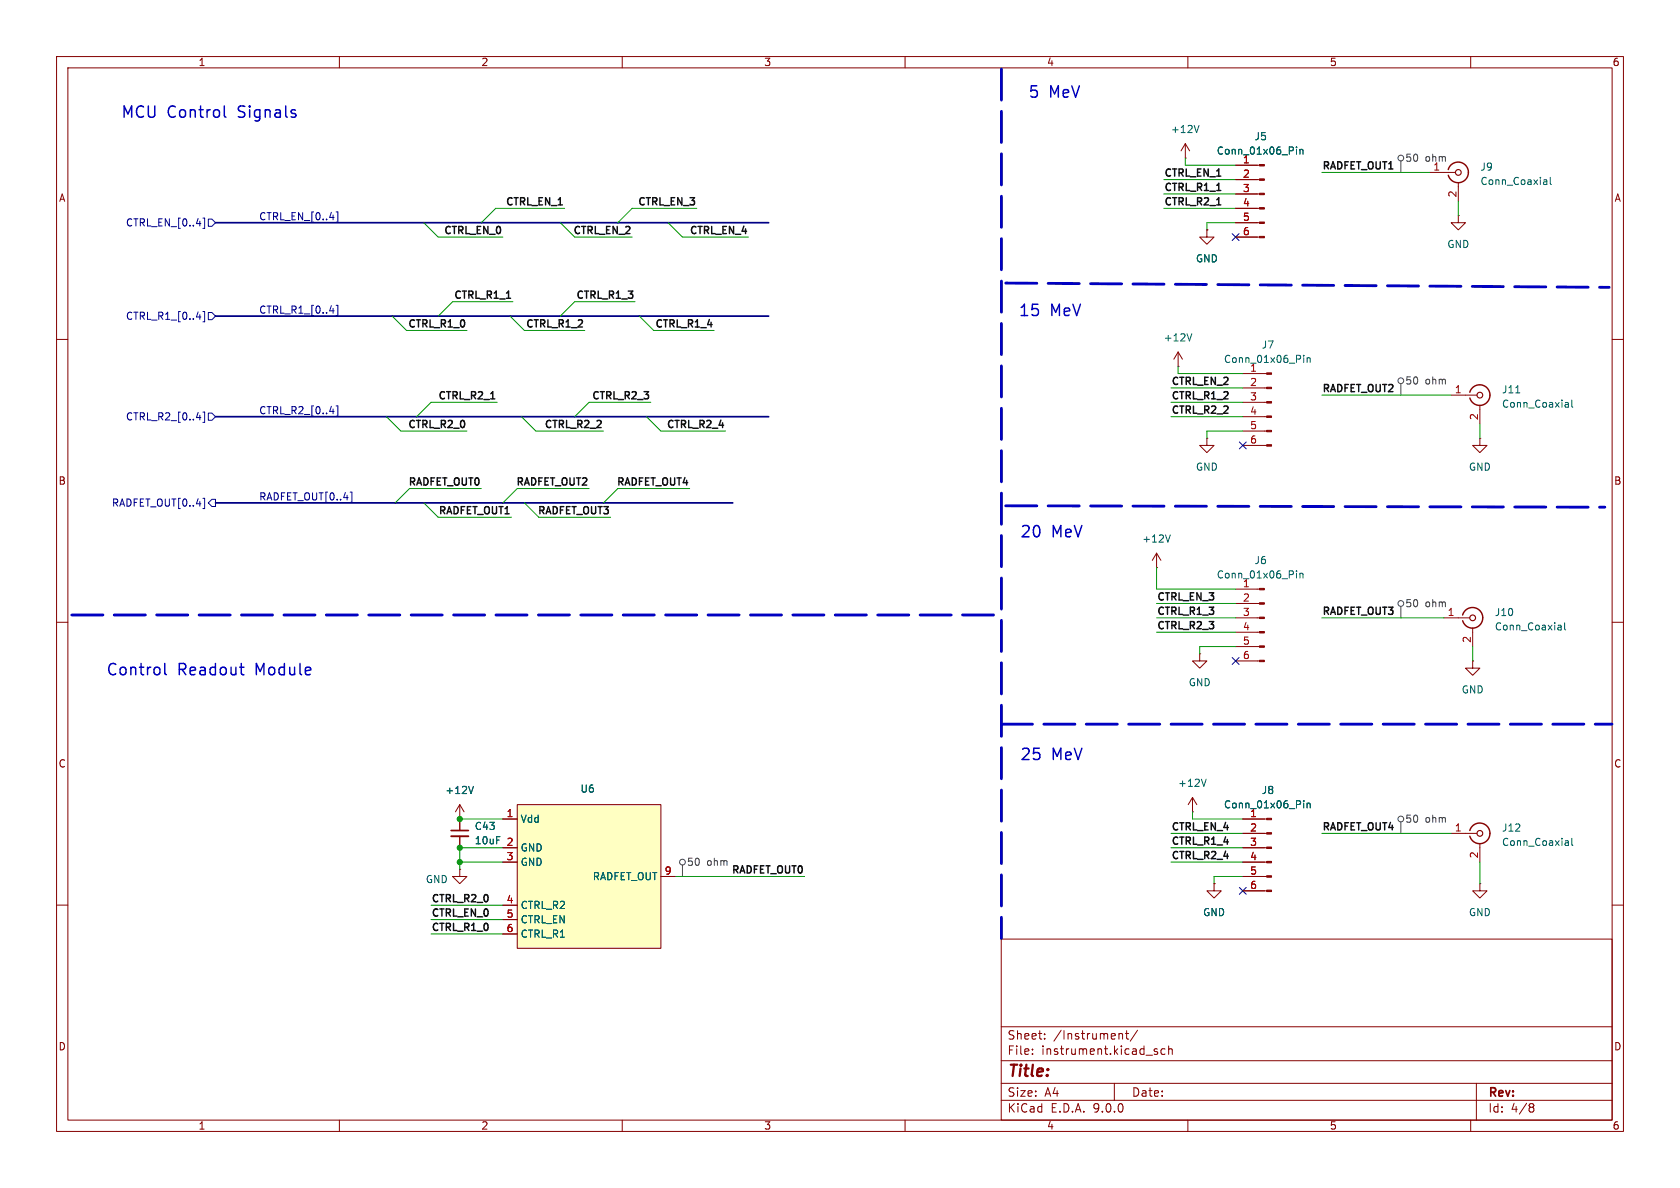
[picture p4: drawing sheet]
<svg xmlns="http://www.w3.org/2000/svg" width="297mm" height="210mm" viewBox="0 0 297 210" stroke-linecap="round" stroke-linejoin="round" font-family="sans-serif">
<g fill="none" stroke="#840000" stroke-width=".18">
<path d="M10 10h277v190h-277zM12 12h273v186h-273zM60 10v2M110 10v2M160 10v2M210 10v2M260 10v2M10 60h2M285 60h2M10 110h2M285 110h2M10 160h2"/>
<path d="M177 166h108v32h-108zM285 160h2M60 198v2M110 198v2M160 198v2M177 194.5h108M177 191.5h108M177 187.5h108M177 181.5h108M182.5 186.3v.1M182.5 185.5v.1M184.7 183.6v.1"/>
<path d="M184.7 182.8v.1M197 191.5v3M197.9 182.8h.5l.1 .9M199 182.7h.5M199.2 182.2v1.3l.3 .2M201.1 182.1l-1.3 2M204.2 185.9l.4 .1 .1 .2-.2 .2h-.3M204.2 185.4l.4 .1M206 185.5l-.5-.1-.3 .3v.4l.2 .2h.6M206.6 185.5l.2-.1 .4 .1v.9M206.6 184.9v1.5M210 198v2"/>
<path d="M260 198v2M261 191.5v6.5M270.6 195.1l.4 .1 .2 .2-.3 .3M270.6 195.7h.3M270.9 195.7l.2 .2 .1 .4-.2 .2-.4 .1"/>
</g>
<path d="M91.4 142.2h25.4v25.4h-25.4z" fill="#ffffc2"/>
<g fill="none" stroke="#840000" stroke-width=".18">
<path d="M209.5 27.9h.1M209.5 25.4l-.7 1.3M209.5 25.4l.8 1.3M209.5 25.4v2.5M218.4 29.2h4.3M218.4 31.8h4.3M218.4 34.3h4.3M218.4 36.8h4.3M218.4 39.4h4.3M252.7 30.5h4.6M257.8 38.1v1.3h1.3l-1.3 1.2-1.3-1.2h1.3M257.8 38.1h.1"/>
<path d="M257.8 32.3v3.3M213.4 40.6v1.3h1.2l-1.2 1.3-1.3-1.3h1.3M213.4 40.6h.1M218.4 41.9h4.3M208.3 64.8h.1M208.3 62.2l-.8 1.3M208.3 62.2l.7 1.3M208.3 62.2v2.6M213.4 77.5v1.2h1.2l-1.2 1.3-1.3-1.3h1.3M213.4 77.5h.1M219.7 66h4.2M219.7 68.6h4.2"/>
<path d="M219.7 71.1h4.2M219.7 73.7h4.2M219.7 76.2h4.2M219.7 78.7h4.2M256.5 69.9h4.6M261.6 77.5v1.2h1.3l-1.3 1.3-1.3-1.3h1.3M261.6 77.5h.1M261.6 71.6v3.3M204.5 97.8l-.8 1.3M204.5 97.8l.7 1.3M204.5 97.8v2.5M204.5 100.3h.1"/>
<path d="M212.1 115.6v1.2h1.3l-1.3 1.3-1.3-1.3h1.3M212.1 115.6h.1M218.4 104.1h4.3M218.4 106.7h4.3M218.4 109.2h4.3M218.4 111.8h4.3M218.4 114.3h4.3M218.4 116.8h4.3M255.3 109.2h4.5M260.3 116.8v1.3h1.3l-1.3 1.3-1.2-1.3h1.2M260.3 116.8h.1M260.3 111v3.3"/>
<path d="M81.3 144.8h.1M81.3 153.7v1.2h1.2l-1.2 1.3-1.3-1.3h1.3M81.3 153.7h.1M81.3 142.2l-.8 1.3M81.3 142.2l.7 1.3M81.3 142.2v4.6M81.3 147.8v2.1M88.9 144.8h2.5M88.9 149.9h2.5M88.9 152.4h2.5M91.4 142.2h25.4v25.4h-25.4zM116.8 154.9h2.6"/>
<path d="M210.8 143.5h.1M210.8 141l-.7 1.2M210.8 141l.8 1.2M210.8 141v2.5M214.6 156.2v1.3h1.3l-1.3 1.3-1.2-1.3h1.2M214.6 156.2h.1M219.7 144.8h4.2M219.7 149.9h4.2M219.7 152.4h4.2M219.7 154.9h4.2M219.7 147.3h4.2M219.7 157.5h4.2"/>
<path d="M256.5 147.3h4.6M261.6 156.2v1.3h1.3l-1.3 1.3-1.3-1.3h1.3M261.6 156.2h.1M261.6 149.1v3.3M88.9 160h2.5M88.9 162.6h2.5M88.9 165.1h2.5"/>
</g>
<g fill="#840000" stroke="#840000" stroke-width=".18">
<path d="M222.7 104h.8v.3h-.8z"/>
<path d="M222.7 106.6h.8v.2h-.8z"/>
<path d="M222.7 109.1h.8v.2h-.8z"/>
<path d="M222.7 111.6h.8v.3h-.8z"/>
<path d="M222.7 114.2h.8v.2h-.8z"/>
<path d="M222.7 116.7h.8v.3h-.8z"/>
<path d="M223.9 65.9h.9v.3h-.9z"/>
<path d="M223.9 68.5h.9v.2h-.9z"/>
<path d="M223.9 71h.9v.2h-.9z"/>
<path d="M223.9 73.5h.9v.3h-.9z"/>
<path d="M223.9 76.1h.9v.2h-.9z"/>
<path d="M223.9 78.6h.9v.3h-.9z"/>
<path d="M222.7 29.1h.8v.2h-.8z"/>
<path d="M222.7 31.6h.8v.3h-.8z"/>
<path d="M222.7 34.2h.8v.2h-.8z"/>
<path d="M222.7 36.7h.8v.3h-.8z"/>
<path d="M222.7 39.2h.8v.3h-.8z"/>
<path d="M222.7 41.8h.8v.2h-.8z"/>
<path d="M223.9 144.7h.9v.2h-.9z"/>
<path d="M223.9 147.2h.9v.2h-.9z"/>
<path d="M223.9 149.7h.9v.3h-.9z"/>
<path d="M223.9 152.3h.9v.2h-.9z"/>
<path d="M223.9 154.8h.9v.3h-.9z"/>
<path d="M223.9 157.4h.9v.2h-.9z"/>
</g>
<g fill="none" stroke="#006464" stroke-width=".18">
<path d="M212 22.2l-.5 1.2M229.2 26v.1M229.2 26.4v.8M229.8 26.4v.8M229.8 26.5l.2-.1 .3 .1 .1 .7M273 31.8h.3l.2 .2v.6M273.5 32.6h-.5M273.5 32.1h-.5M274.1 31.4v1l.1 .2M210.7 59l-.4 1.3M230.5 62.8v.1M230.5 63.2v.9"/>
<path d="M231.1 63.2v.9M231.1 63.4l.2-.2 .3 .1v.8M268 69.5h.7M276.8 71.1h.3l.2 .2v.7M277.3 71.9l-.5 .1M277.3 71.4l-.5 .1M277.9 70.7v1.1l.2 .2M206.9 94.6l-.4 1.2M229.2 100.9v.1M229.2 101.3v.9M229.8 101.3v.9M229.8 101.5l.2-.2 .3 .1 .1 .8"/>
<path d="M275.6 110.5h.2l.2 .2v.7M276 111.3l-.4 .1M276 110.8l-.4 .1M276.6 110.1v1.1l.2 .2M83.7 139l-.4 1.3M213.2 137.7l-.4 1.3M230.5 141.5v.2M230.5 142v.8M231.1 142v.8M231.1 142.1l.2-.1h.3v.8M276.8 148.6h.3l.2 .2v.7M277.3 149.4l-.5 .1"/>
<path d="M277.3 148.9l-.5 .1M277.9 148.2v1.1l.2 .2"/>
</g>
<path d="M256 30a1.82 1.82 0 0 1 2-1.3 1.82 1.82 0 0 1 1.6 1.8M259.6 30.5a1.81 1.81 0 0 1-1.6 1.8 1.81 1.81 0 0 1-2-1.3M259.8 69.3a1.81 1.81 0 0 1 2.8-1 1.81 1.81 0 0 1 .1 3 1.81 1.81 0 0 1-2.8-.9M258.6 108.7a1.81 1.81 0 0 1 2.8-1 1.81 1.81 0 0 1 0 3 1.81 1.81 0 0 1-2.8-1M259.8 146.8a1.81 1.81 0 0 1 2.8-1 1.81 1.81 0 0 1 .1 3 1.81 1.81 0 0 1-2.8-1" fill="none" stroke="#840000" stroke-width=".25"/>
<g fill="none" stroke="#840000" stroke-width=".2">
<circle cx="257.8" cy="30.5" r=".51"/>
<circle cx="261.6" cy="69.9" r=".51"/>
<circle cx="260.3" cy="109.2" r=".51"/>
<circle cx="261.6" cy="147.3" r=".51"/>
</g>
<path d="M79.8 146.8h3" fill="none" stroke="#840000" stroke-width=".3"/>
<path d="M79.8 147.8h3" fill="none" stroke="#840000" stroke-width=".33"/>
<g fill="none" stroke="#484848" stroke-width=".18">
<path d="M247.6 28.4v2.1M247.6 67.8v2.1M247.6 107.2v2M120.6 152.9v2M247.6 145.3v2"/>
<circle cx="247.7" cy="27.9" r=".51"/>
<circle cx="247.7" cy="67.3" r=".51"/>
<circle cx="247.7" cy="106.7" r=".51"/>
<circle cx="120.7" cy="152.4" r=".51"/>
<circle cx="247.7" cy="144.8" r=".51"/>
</g>
<g fill="none" stroke="#000084" stroke-width=".18">
<path d="M35.9 38.6h.3v1.8h-.3M36.8 38.7h.7l.6 .7-.6 .6h-.7zM59.4 37.5h.3v1.8h-.3M34.7 56h.8M35.9 55.1h.3v1.8h-.3M36.8 55.2h.7l.6 .7-.6 .6h-.7zM58.3 54.9h.8M59.4 54h.3v1.8h-.3M217.8 41.3l1.2 1.2M219 41.3l-1.2 1.2M34.7 73.8h.8M35.9 72.8h.3v1.9h-.3"/>
<path d="M36.8 73h.7l.6 .7-.6 .6h-.7zM58.3 72.7h.8M59.4 71.8h.3v1.8h-.3M219.1 78.1l1.2 1.2M220.3 78.1l-1.2 1.2M35.9 88.1h.3v1.8h-.3M37.5 88.3h.6v1.2h-.6l-.7-.6zM61.9 87h.3v1.8h-.3M217.8 116.2l1.2 1.2M219 116.2l-1.2 1.2M219.1 156.9l1.2 1.2M220.3 156.9l-1.2 1.2"/>
</g>
<path d="M89.5 52.7h.8M86.7 70.5h.8" fill="none" stroke="#0f0f0f" stroke-width=".25"/>
<path d="M177 12.2v153.7M177.8 50l106.7 .8M177.8 89.4l105.9 .3M12.7 108.7h164.8M177 128h108" fill="none" stroke="#0000c2" stroke-width=".5" stroke-dasharray="5.5 2"/>
<path d="M38.1 39.4h97.8M38.1 55.9h97.8M38.1 73.7h97.8M38.1 88.9h91.4" fill="none" stroke="#000084" stroke-width=".3"/>
<g fill="none" stroke="#009600" stroke-width=".18">
<path d="M74.9 39.4l2.6 2.5h11.4M99.1 39.4l2.5 2.5h10.2M99.8 36.8h-12.2l-2.5 2.6M118.1 39.4l2.5 2.5h11.7M123.2 36.8h-11.4l-2.6 2.6M205.7 36.8h12.7M205.7 34.3h12.7M205.7 31.8h12.7M209.5 27.9v1.3h8.9M218.4 39.4h-5v1.2M233.7 30.5h19M257.8 35.6v2.5"/>
<path d="M69.3 55.9l2.6 2.5h10.6M90.2 55.9l2.5 2.5h10.7M90.7 53.3h-10.7l-2.5 2.6M112.3 53.3h-10.7l-2.5 2.6M113 55.9l2.6 2.5h10.6M68.3 73.7l2.6 2.5h11.6M87.9 71.1h-11.7l-2.5 2.6M92.2 73.7l2.5 2.5h12M114.3 73.7l2.5 2.5h11.5M115.1 71.1h-11l-2.5 2.6M207 71.1h12.7M207 68.6h12.7"/>
<path d="M207 73.7h12.7M208.3 64.8v1.2h11.4M219.7 76.2h-6.3v1.3M233.7 69.9h22.8M261.6 74.9v2.6M74.9 88.9l2.6 2.5h12.9M85.1 86.4h-12.7l-2.6 2.5M92.7 88.9l2.5 2.5h12.7M104.1 86.4h-12.7l-2.5 2.5M121.9 86.4h-12.7l-2.5 2.5M204.5 109.2h13.9M204.5 100.3v3.8h13.9"/>
<path d="M204.5 106.7h13.9M204.5 111.8h13.9M218.4 114.3h-6.3v1.3M233.7 109.2h21.6M260.3 114.3v2.5M81.3 144.8h7.6M81.3 152.4h7.6M88.9 149.9h-7.6v3.8M119.4 154.9h22.8M207 147.3h12.7M207 149.9h12.7M207 152.4h12.7"/>
<path d="M210.8 143.5v1.3h8.9M219.7 154.9h-5.1v1.3M233.7 147.3h22.8M261.6 152.4v3.8M76.2 162.6h12.7M76.2 160h12.7M76.2 165.1h12.7"/>
</g>
<path d="M29.2 119.2l.2 .1" fill="none" stroke="#0000c2" stroke-width=".25"/>
<g fill="#009600" stroke="#009600" stroke-width=".18">
<circle cx="81.3" cy="149.9" r=".46"/>
<circle cx="81.3" cy="144.8" r=".46"/>
<circle cx="81.3" cy="152.4" r=".46"/>
</g>
<g font-size="2.8" fill="#0000c2">
<text x="181.7" y="17.6">5</text>
<text x="185.5" y="17.6">MeV</text>
<text x="21.3" y="21.2">MCU Control</text>
<text x="42.3" y="21.2">Signals</text>
<text x="180" y="56.2">15</text>
<text x="185.7" y="56.2">MeV</text>
<text x="180.2" y="95.4">20</text>
<text x="185.9" y="95.4">MeV</text>
<text x="18.7" y="119.7">Control</text>
<text x="31.4" y="119.7">Readout</text>
<text x="45.4" y="119.7">Module</text>
<text x="180.2" y="134.7">25</text>
<text x="185.9" y="134.7">MeV</text>
</g>
<text font-size="2.8" fill="#840000" x="178" y="190.9">Title:</text>
<g font-size="2.1" fill="#840000">
<text x="178" y="184">Sheet:</text>
<text x="186.2" y="184">/Instrument/</text>
<text x="178" y="186.7">File:</text>
<text x="184.1" y="186.7">instrument.kicad_sch</text>
<text x="178" y="196.9">KiCad</text>
<text x="178" y="194.1">Size:</text>
<text x="184.7" y="194.1">A4</text>
<text x="185.7" y="196.9">E.D.A.</text>
<text x="193.3" y="196.9">9.0.0</text>
<text x="200" y="194.1">Date:</text>
<text x="263" y="194.3">Rev:</text>
<text x="263" y="196.9">Id:</text>
<text x="267.1" y="196.9">4/8</text>
</g>
<g font-size="1.8" fill="#840000">
<text x="35" y="11.9">1</text>
<text x="85" y="11.9">2</text>
<text x="135" y="11.9">3</text>
<text x="185" y="11.9">4</text>
<text x="235" y="11.9">5</text>
<text x="285" y="11.9">6</text>
<text x="10.3" y="35.9">A</text>
<text x="285.3" y="35.9">A</text>
<text x="10.3" y="85.9">B</text>
<text x="285.3" y="85.9">B</text>
<text x="10.3" y="135.9">C</text>
<text x="285.3" y="135.9">C</text>
<text x="10.3" y="185.9">D</text>
<text x="285.3" y="185.9">D</text>
<text x="35" y="199.9">1</text>
<text x="85" y="199.9">2</text>
<text x="135" y="199.9">3</text>
<text x="185" y="199.9">4</text>
<text x="235" y="199.9">5</text>
<text x="285" y="199.9">6</text>
</g>
<g font-size="1.8" fill="#006464">
<text x="206.9" y="23.7">+12V</text>
<text x="215" y="27.5">Conn_01x06_Pin</text>
<text x="221.7" y="25">J5</text>
<text x="261.6" y="30.4">J9</text>
<text x="261.6" y="32.9">Conn_Coaxial</text>
<text x="211.3" y="46.6">GND</text>
<text x="255.8" y="44">GND</text>
<text x="205.6" y="60.6">+12V</text>
<text x="216.3" y="64.4">Conn_01x06_Pin</text>
<text x="220.9" y="65.8">1</text>
<text x="223" y="61.8">J7</text>
<text x="265.4" y="69.7">J11</text>
<text x="265.4" y="72.3">Conn_Coaxial</text>
<text x="211.3" y="83.4">GND</text>
<text x="259.6" y="83.4">GND</text>
<text x="201.8" y="96.1">+12V</text>
<text x="221.7" y="99.9">J6</text>
<text x="215" y="102.5">Conn_01x06_Pin</text>
<text x="219.6" y="103.9">1</text>
<text x="264.2" y="111.6">Conn_Coaxial</text>
<text x="264.2" y="109.1">J10</text>
<text x="210.1" y="121.5">GND</text>
<text x="258.3" y="122.8">GND</text>
<text x="78.6" y="140.6">+12V</text>
<text x="102.5" y="140.3">U6</text>
<text x="208.2" y="139.3">+12V</text>
<text x="216.3" y="143.1">Conn_01x06_Pin</text>
<text x="223" y="140.6">J8</text>
<text x="83.8" y="146.9">C43</text>
<text x="83.8" y="149.5">10uF</text>
<text x="91.9" y="145.6">Vdd</text>
<text x="265.4" y="149.7">Conn_Coaxial</text>
<text x="265.4" y="147.2">J12</text>
<text x="91.9" y="150.7">GND</text>
<text x="91.9" y="153.3">GND</text>
<text x="104.7" y="155.8">RADFET_OUT</text>
<text x="75.2" y="156.3">GND</text>
<text x="91.9" y="160.9">CTRL_R2</text>
<text x="91.9" y="163.4">CTRL_EN</text>
<text x="91.9" y="166">CTRL_R1</text>
<text x="212.6" y="162.2">GND</text>
<text x="259.6" y="162.2">GND</text>
</g>
<g font-size="1.8" fill="#a90000">
<text x="219.6" y="29">1</text>
<text x="219.6" y="31.5">2</text>
<text x="219.6" y="34">3</text>
<text x="253.3" y="30.2">1</text>
<text x="257.6" y="35" transform="rotate(-90 257.6 35)">2</text>
<text x="219.6" y="36.6">4</text>
<text x="219.6" y="39.1">5</text>
<text x="219.6" y="41.7">6</text>
<text x="220.9" y="68.3">2</text>
<text x="220.9" y="70.9">3</text>
<text x="257.1" y="69.6">1</text>
<text x="220.9" y="73.4">4</text>
<text x="220.9" y="75.9">5</text>
<text x="261.4" y="74.4" transform="rotate(-90 261.4 74.4)">2</text>
<text x="220.9" y="78.5">6</text>
<text x="219.6" y="106.4">2</text>
<text x="219.6" y="109">3</text>
<text x="219.6" y="111.5">4</text>
<text x="255.8" y="109">1</text>
<text x="260.1" y="113.7" transform="rotate(-90 260.1 113.7)">2</text>
<text x="219.6" y="114">5</text>
<text x="219.6" y="116.6">6</text>
<text x="89.5" y="144.5">1</text>
<text x="89.5" y="149.6">2</text>
<text x="220.9" y="144.5">1</text>
<text x="220.9" y="147.1">2</text>
<text x="220.9" y="149.6">3</text>
<text x="257.1" y="147.1">1</text>
<text x="89.5" y="152.1">3</text>
<text x="117.4" y="154.7">9</text>
<text x="220.9" y="152.1">4</text>
<text x="220.9" y="154.7">5</text>
<text x="261.4" y="151.8" transform="rotate(-90 261.4 151.8)">2</text>
<text x="89.5" y="159.8">4</text>
<text x="220.9" y="157.2">6</text>
<text x="89.5" y="162.3">5</text>
<text x="89.5" y="164.8">6</text>
</g>
<g font-size="1.8" fill="#484848">
<text x="248.3" y="28.8">50</text>
<text x="251.9" y="28.8">ohm</text>
<text x="248.3" y="68.2">50</text>
<text x="251.9" y="68.2">ohm</text>
<text x="248.3" y="107.5">50</text>
<text x="251.9" y="107.5">ohm</text>
<text x="248.3" y="145.6">50</text>
<text x="251.9" y="145.6">ohm</text>
<text x="121.3" y="153.3">50</text>
<text x="124.9" y="153.3">ohm</text>
</g>
<g font-size="1.8" fill="#0f0f0f">
<text x="205.7" y="31.3">CTRL_EN_1</text>
<text x="205.7" y="33.8">CTRL_R1_1</text>
<text x="233.7" y="30">RADFET_OUT1</text>
<text x="78.2" y="41.5">CTRL_EN_0</text>
<text x="89.2" y="36.4">CTRL_EN_1</text>
<text x="101.1" y="41.5">CTRL_EN_2</text>
<text x="112.5" y="36.4">CTRL_EN_3</text>
<text x="121.7" y="41.5">CTRL_EN_4</text>
<text x="205.7" y="36.4">CTRL_R2_1</text>
<text x="80" y="52.9">CTRL_R1_1</text>
<text x="101.6" y="52.9">CTRL_R1_3</text>
<text x="71.9" y="58">CTRL_R1_0</text>
<text x="92.7" y="58">CTRL_R1_2</text>
<text x="115.6" y="58">CTRL_R1_4</text>
<text x="77.2" y="70.7">CTRL_R2_1</text>
<text x="104.4" y="70.7">CTRL_R2_3</text>
<text x="207" y="68.1">CTRL_EN_2</text>
<text x="207" y="70.7">CTRL_R1_2</text>
<text x="233.7" y="69.4">RADFET_OUT2</text>
<text x="71.9" y="75.8">CTRL_R2_0</text>
<text x="96" y="75.8">CTRL_R2_2</text>
<text x="117.6" y="75.8">CTRL_R2_4</text>
<text x="207" y="73.2">CTRL_R2_2</text>
<text x="71.9" y="85.9">RADFET_OUT0</text>
<text x="91" y="85.9">RADFET_OUT2</text>
<text x="108.8" y="85.9">RADFET_OUT4</text>
<text x="77.3" y="91">RADFET_OUT1</text>
<text x="94.8" y="91">RADFET_OUT3</text>
<text x="204.5" y="106.2">CTRL_EN_3</text>
<text x="204.5" y="111.3">CTRL_R2_3</text>
<text x="204.5" y="108.8">CTRL_R1_3</text>
<text x="233.7" y="108.8">RADFET_OUT3</text>
<text x="207" y="149.4">CTRL_R1_4</text>
<text x="207" y="146.9">CTRL_EN_4</text>
<text x="233.7" y="146.9">RADFET_OUT4</text>
<text x="129.1" y="154.5">RADFET_OUT0</text>
<text x="207" y="152">CTRL_R2_4</text>
<text x="76.2" y="159.6">CTRL_R2_0</text>
<text x="76.2" y="162.1">CTRL_EN_0</text>
<text x="76.2" y="164.7">CTRL_R1_0</text>
</g>
<g font-size="1.8" fill="#000084">
<text x="22.2" y="40.2">CTRL_EN_[0..4]</text>
<text x="45.7" y="39">CTRL_EN_[0..4]</text>
<text x="22.2" y="56.7">CTRL_R1_[0..4]</text>
<text x="45.7" y="55.5">CTRL_R1_[0..4]</text>
<text x="22.2" y="74.5">CTRL_R2_[0..4]</text>
<text x="45.7" y="73.3">CTRL_R2_[0..4]</text>
<text x="19.7" y="89.8">RADFET_OUT[0..4]</text>
<text x="45.7" y="88.6">RADFET_OUT[0..4]</text>
</g>
</svg>
